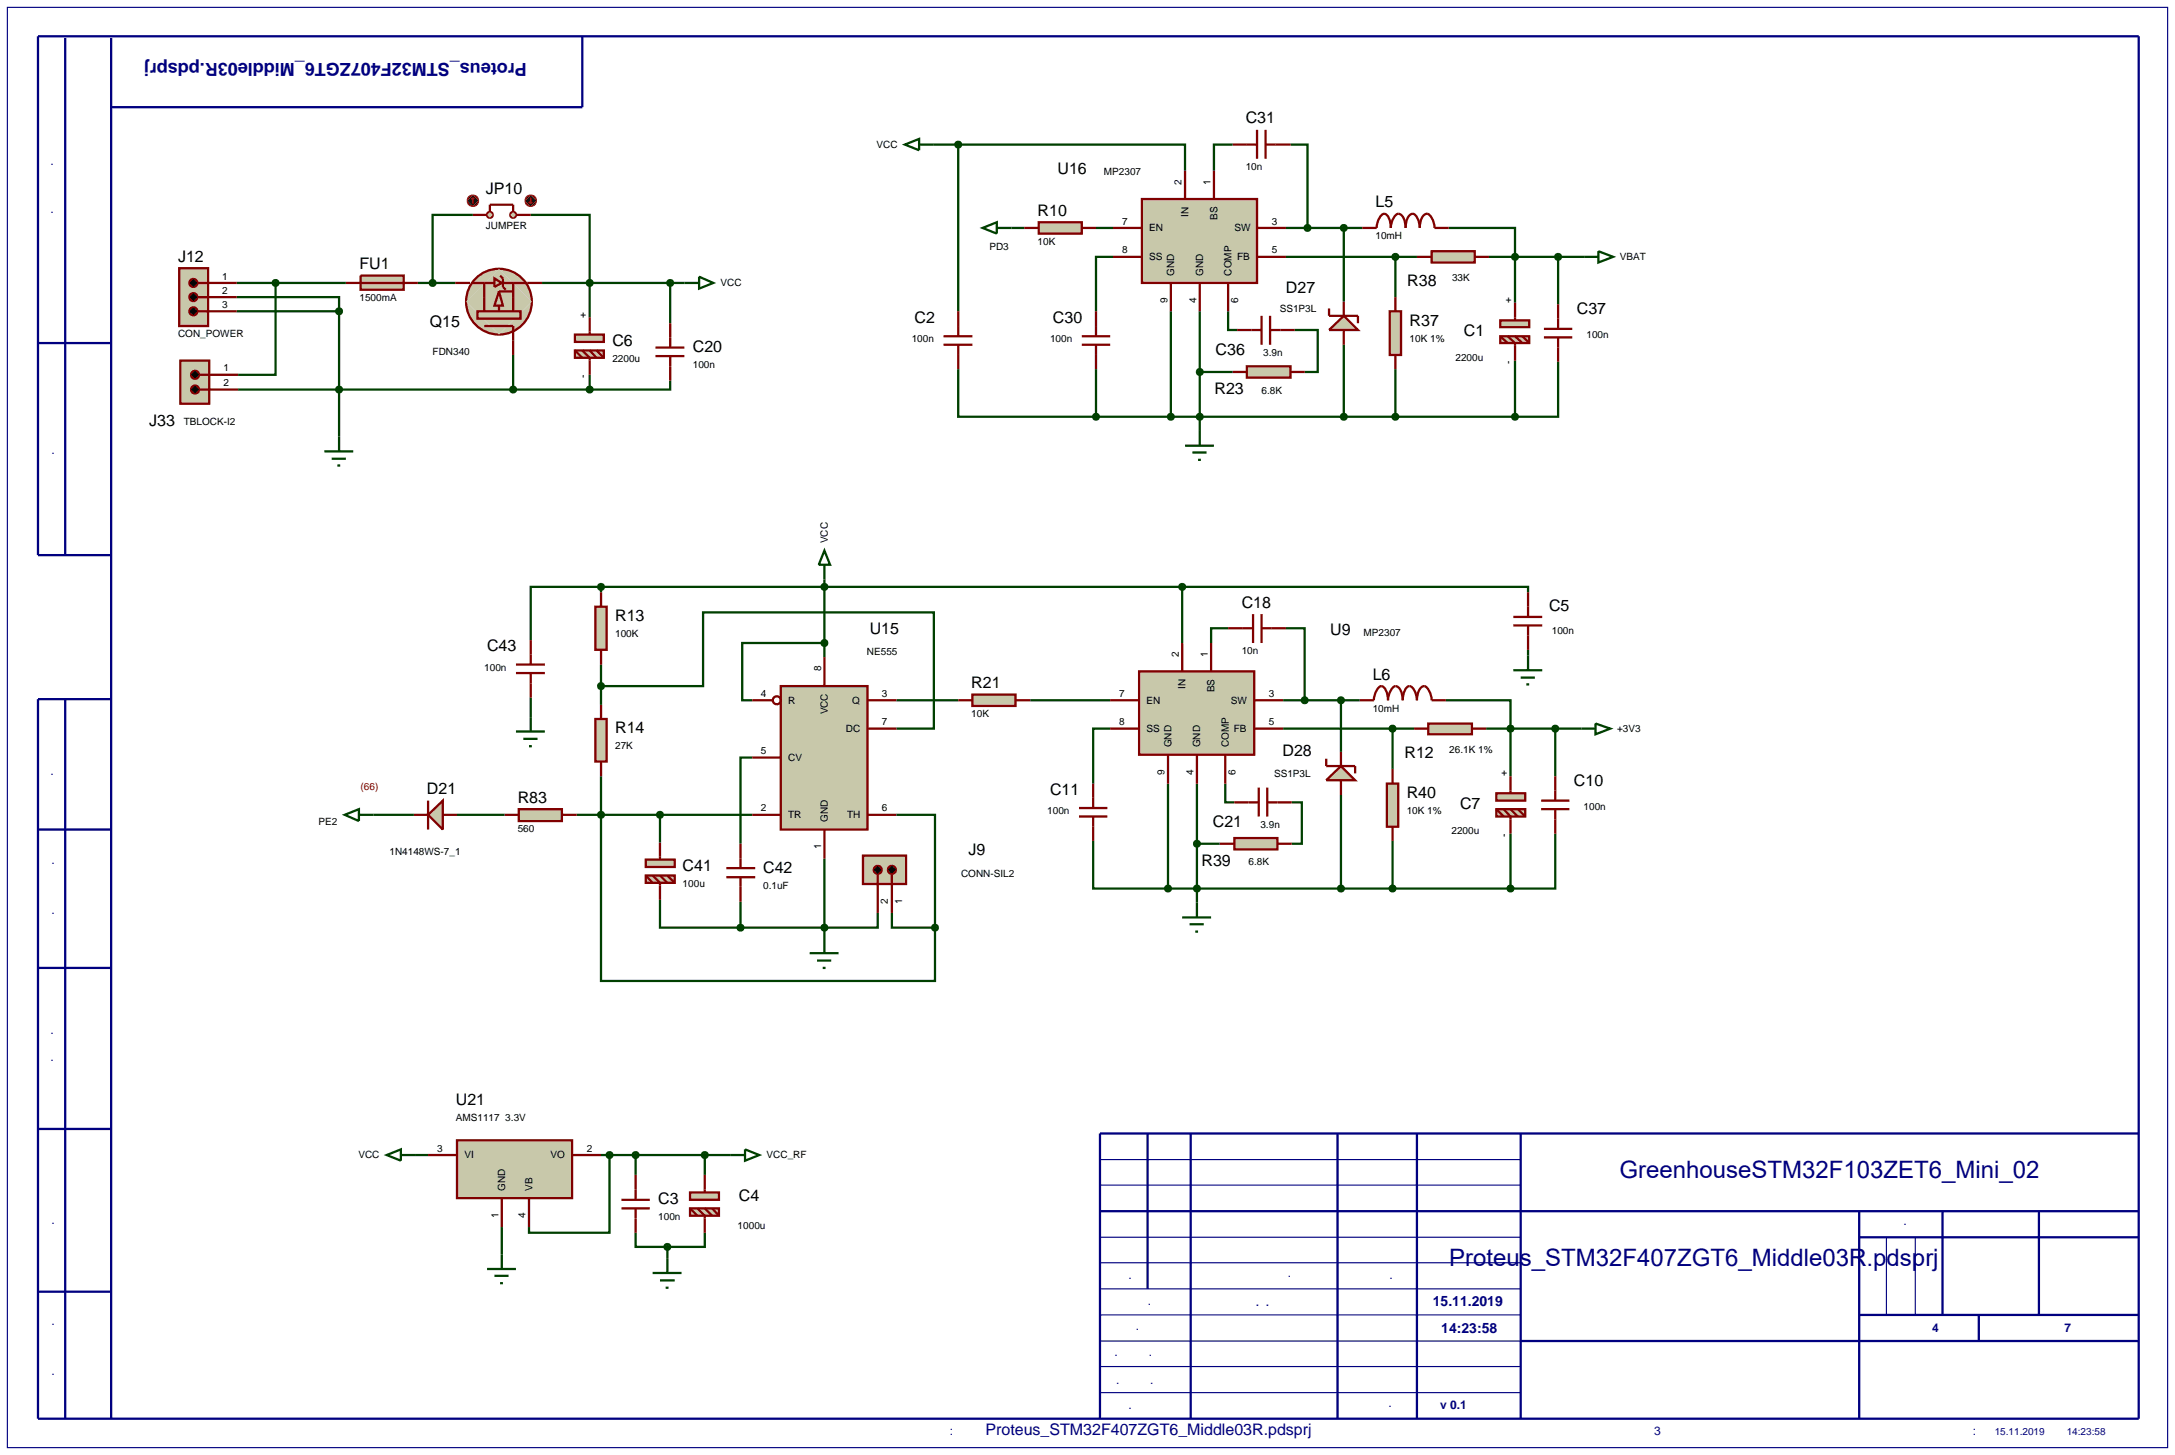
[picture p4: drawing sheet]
<svg xmlns="http://www.w3.org/2000/svg" width="384mm" height="257mm" viewBox="0 0 384 257" stroke-linecap="round" stroke-linejoin="round" font-family="sans-serif">
<path d="M1.3 1.3h381v254h-381zM194 218.2h74.2M194 209h74.2M194 204.5h74.2M332.7 218.2v13.7M337.8 218.2v13.7M194 222.7h74.2M194 231.9h74.2M194 236.5h74.2M194 227.3h74.2M194 241h74.2M194 245.6h74.2" fill="none" stroke="#000080" stroke-width=".2"/>
<g fill="none" stroke="#000080" stroke-width=".4">
<path d="M11.5 6.7v91.2M19.6 6.7v243.5M102.7 6.4v12.5h-83.1M6.7 60.5h12.9M19.6 97.9h-12.9v-91.5h370.5v243.8h-370.5v-126.9h12.9M11.5 123.3v126.9M6.7 146.3h12.9M6.7 170.7h12.9M6.7 199.1h12.9M202.4 199.9v27.4M210 199.9v50.3M235.9 199.9v50.3"/>
<path d="M249.9 199.9v50.3M268.2 199.9v50.3M377.2 199.9h-183.2v50.3M194 213.6h183.2M327.9 213.6v36.6M327.9 218.2h49.3M342.6 213.6v18.3M359.6 213.6v18.3M6.7 227.8h12.9M268.2 236.5h109M327.9 231.9h49.3M349 231.9v4.6"/>
</g>
<g fill="none" stroke="#004000" stroke-width=".4">
<path d="M83.4 37.9h-7.1v12M93.6 37.9h10.4v18.1M159.6 25.5l2.5-1v2zM162.1 25.5h6.9M169 25.5h40v4.6M169 25.5v29.4M217.4 25.5h-3.3v4.6M227.6 25.5h3v14.7M41.7 52.4h18.1v2.5M41.7 49.9h19.3M41.7 54.9h18.1M48.6 49.9v16.2h-6.6"/>
<path d="M59.8 54.9v22.1M73.7 49.9h6.6M95.6 49.9h25.1M118.2 49.9v7.1M178.4 40.2h2.3M193.3 40.2h3M196.3 45.3h-3v9.6M206.5 54.9v18.6M211.6 54.9v21.1M216.6 54.9v3.3h1.6M226.8 40.2h13.5M226.8 45.3h23.1"/>
<path d="M228.3 58.2h4.1v7.4h-2.3M237 40.2v13M246.1 45.3v7.1M255.5 40.2h11.7v13.2M262.6 45.3h16.8M274.8 45.3v8.4M42 68.7h62M90.5 62.6v6.1M104 66.1v2.6M118.2 67.1v1.6h-14.2M169 65.1v8.4h24.3M193.3 73.5h73.9"/>
<path d="M193.3 65.1v8.4M211.6 65.6h5.8M237 60.8v12.7M246.1 65.1v8.4M267.2 63.6v9.9M274.8 63.8v9.7h-7.6M106 103.5h-12.4v9.4M106 103.5v1M106 117.2v7.1M106 103.5h102.5M145.4 113.4h-14.5v10.1h1.8M145.4 102.2v13.7"/>
<path d="M208.5 103.5h61v1M208.5 103.5v9.9M216.6 110.8h-3v2.6M226.8 110.8h3.3v12.7M269.5 114.6v1M93.6 123v3.6M106 121h18v-13h40.7v20.5h-6.6M106 136.9v36.1h58.9v-9.4M132.7 133.6h-2.1v15.2M158.1 123.5h10.9M181.7 123.5h14.1M195.8 128.5h-3v9.7"/>
<path d="M206 138.2v18.5M211.1 138.2v21M216.1 138.2v3.3h1.6M226.3 123.5h13.5M226.3 128.5h23.1M236.5 123.5v9.1M245.6 128.5v7.1M255 123.5h11.4v5l.3-.2v.5h-.3v8.1M262.1 128.5h16.8M274.3 128.5v8.4M65.9 143.7h7.1M80.6 143.7h8.4"/>
<path d="M101.7 143.7h31M116.4 158.7v4.9h14.2M116.4 143.7v4.9M130.6 159v4.6M145.4 151.4v14.2M158.1 143.7h6.8v19.9M192.8 148.3v8.4h13.2M206 156.7h60.4M211.1 148.8h4M227.8 141.5h1.8v7.3h-1.8M236.5 140.2v16.5M245.6 148.3v8.4"/>
<path d="M266.4 147v9.7M274.3 147v9.7h-7.9M154.8 161v2.6h-24.2M157.3 161v2.6h7.6M73.2 203.7h2.3M88.5 216.4v4.8M106 203.7h22.9M107.5 203.7v13.7h-14.2v-1M112.1 217.4v2.5h5.6M112.1 203.7v3.5M117.7 219.9v2.1M124.3 217.4v2.5h-6.6"/>
<path d="M124.3 203.7v3.5"/>
</g>
<path d="M201.4 35.1h20.3v14.8h-20.3z" fill="#c8c8aa" stroke="#800000" stroke-width=".4"/>
<g fill="none" stroke="#800000" stroke-width=".4">
<path d="M209 30.1v5M214.1 30.1v5M190.8 59.3h5M193.3 54.9v4.4M196.3 40.2h5.1M196.3 45.3h5.1M206.5 49.9v5M211.6 49.9v5M216.6 49.9v5M221.7 40.2h5.1M221.7 45.3h5.1M190.8 60.8h5"/>
<path d="M193.3 60.8v4.3"/>
</g>
<path d="M173.3 40.2l2.5-1v2zM175.8 40.2h2.6M209 78.6h5.1M210.3 79.8h2.5M211.6 76v2.6M211.3 81.1h.5" fill="none" stroke="#004000" stroke-width=".4"/>
<path d="M183.2 39.2h7.6v2h-7.6z" fill="#c8c8aa" stroke="#800000" stroke-width=".4"/>
<path d="M217.4 25.5h4.3M221.7 22.9v5.1M223.2 22.9v5.1M223.2 25.5h4.4M180.7 40.2h2.5M190.8 40.2h2.5" fill="none" stroke="#800000" stroke-width=".4"/>
<path d="M206.1 73.2l.4-.2-.5 .5zM206.5 73l.3 .1 .2 .4zM207 73.5l-.1 .3-.4 .2zM206 73.5l.5 .5-.4-.2z" fill="#004000" stroke="#004000" stroke-width=".4"/>
<path d="M206 73.5l.5-.5 .5 .5-.5 .5z" fill="#004000"/>
<path d="M219.9 64.6h7.7v2h-7.7z" fill="#c8c8aa" stroke="#800000" stroke-width=".4"/>
<path d="M217.4 65.6h2.5M227.6 65.6h2.5" fill="none" stroke="#800000" stroke-width=".4"/>
<path d="M245.1 54.9h2v7.7h-2z" fill="#c8c8aa" stroke="#800000" stroke-width=".4"/>
<path d="M246.1 52.4v2.5M246.1 62.6v2.5" fill="none" stroke="#800000" stroke-width=".4"/>
<path d="M252.5 44.3h7.6v2h-7.6z" fill="#c8c8aa" stroke="#800000" stroke-width=".4"/>
<path d="M218.2 58.2h4.3M222.5 55.7v5.1M224 55.7v5.1M224 58.2h4.3M249.9 45.3h2.6M260.1 45.3h2.5" fill="none" stroke="#800000" stroke-width=".4"/>
<path d="M211.3 65.2l.3-.1-.5 .5zM211.6 65.1l.4 .2 .1 .3zM211.6 66.1l.5-.5-.2 .4zM211.1 65.6l.5 .5-.4-.2z" fill="#004000" stroke="#004000" stroke-width=".4"/>
<path d="M211.6 65.1l.5 .5-.5 .5-.5-.5z" fill="#004000"/>
<path d="M245.8 44.9l.3-.1-.5 .5zM246.1 44.8l.3 .1 .2 .4zM246.6 45.3l-.1 .3-.4 .2zM245.6 45.3l.5 .5-.4-.2z" fill="#004000" stroke="#004000" stroke-width=".4"/>
<path d="M245.6 45.3l.5-.5 .5 .5-.5 .5z" fill="#004000"/>
<path d="M211.2 73.2l.4-.2-.5 .5zM211.6 73l.4 .2 .1 .3zM212.1 73.5l-.1 .3-.4 .2zM211.1 73.5l.5 .5-.4-.2z" fill="#004000" stroke="#004000" stroke-width=".4"/>
<path d="M211.6 73l.5 .5-.5 .5-.5-.5z" fill="#004000"/>
<path d="M240.3 40.2h2.5a2.6 2.6 0 0 1 1.3-2.5 1.43 1.43 0 0 1 1 1.3l.2 1.2a2.6 2.6 0 0 1 1.3-2.5 1.44 1.44 0 0 1 1.1 1.3l.2 1.2a2.98 2.98 0 0 1 .9-2.4 .85 .85 0 0 1 1.2 .7l.3 1.1 .1 .6a2.98 2.98 0 0 1 .9-2.4 .91 .91 0 0 1 1.2 .7l.4 1.1 .1 .6h2.5M272.3 59.5h5M272.3 58h5M274.8 53.7v4.3M274.8 59.5v4.3" fill="none" stroke="#800000" stroke-width=".4"/>
<path d="M279.4 45.3h2.5M281.9 44.3l2.6 1-2.6 1z" fill="none" stroke="#004000" stroke-width=".4"/>
<path d="M245.8 73.1l.3-.1-.5 .5zM246.1 73l.3 .1 .2 .4zM246.6 73.5l-.1 .3-.4 .2zM245.6 73.5l.5 .5-.4-.2z" fill="#004000" stroke="#004000" stroke-width=".4"/>
<path d="M246.1 73l.5 .5-.5 .5-.5-.5z" fill="#004000"/>
<path d="M266.9 44.9l.3-.1-.5 .5zM267.2 44.8l.3 .1 .2 .4zM267.2 45.8l.5-.5-.1 .3zM266.7 45.3l.5 .5-.4-.2z" fill="#004000" stroke="#004000" stroke-width=".4"/>
<path d="M266.7 45.3l.5-.5 .5 .5-.5 .5z" fill="#004000"/>
<path d="M230.3 39.8l.3-.1-.5 .5zM230.6 39.7l.3 .1 .2 .4zM230.6 40.7l.5-.5-.2 .4zM230.1 40.2l.5 .5-.3-.1z" fill="#004000" stroke="#004000" stroke-width=".4"/>
<path d="M230.6 39.7l.5 .5-.5 .5-.5-.5z" fill="#004000"/>
<path d="M274.4 45l.4-.2-.5 .5zM274.8 44.8l.3 .1 .2 .4zM275.3 45.3l-.1 .3-.4 .2zM274.3 45.3l.5 .5-.4-.2z" fill="#004000" stroke="#004000" stroke-width=".4"/>
<path d="M274.3 45.3l.5-.5 .5 .5-.5 .5z" fill="#004000"/>
<path d="M166.4 59.3h5.1M169 54.9v4.4M166.4 60.8h5.1M169 60.8v4.3" fill="none" stroke="#800000" stroke-width=".4"/>
<path d="M168.7 25.1l.3-.1-.5 .5zM169 25l.3 .1 .2 .4zM169.5 25.5l-.2 .4-.3 .1zM168.5 25.5l.5 .5-.4-.2z" fill="#004000" stroke="#004000" stroke-width=".4"/>
<path d="M169 25l.5 .5-.5 .5-.5-.5z" fill="#004000"/>
<path d="M192.9 73.2l.4-.2-.5 .5zM193.3 73l.4 .2 .1 .3zM193.8 73.5l-.1 .3-.4 .2zM192.8 73.5l.5 .5-.4-.2z" fill="#004000" stroke="#004000" stroke-width=".4"/>
<path d="M192.8 73.5l.5-.5 .5 .5-.5 .5z" fill="#004000"/>
<path d="M31.6 47.3h5.1v10.2h-5.1z" fill="#c8c8aa" stroke="#800000" stroke-width=".4"/>
<path d="M34.9 49.9h6.8M34.9 52.4h6.8M34.9 54.9h6.8" fill="none" stroke="#800000" stroke-width=".4"/>
<g fill="#000" stroke="#800000" stroke-width=".4">
<path d="M33.6 49.4l.5-.2-.7 .7zM34.1 49.2a.68 .68 0 0 1 .7 .7zM34.1 50.6l.7-.7a.68 .68 0 0 1-.7 .7zM33.4 49.9l.7 .7a.68 .68 0 0 1-.7-.7z"/>
<path d="M33.6 51.9l.5-.2-.7 .7zM34.1 51.7a.68 .68 0 0 1 .7 .7zM34.8 52.4a.68 .68 0 0 1-.7 .7zM33.4 52.4l.7 .7a.68 .68 0 0 1-.7-.7z"/>
<path d="M33.6 54.4l.5-.2-.7 .7zM34.1 54.2a.68 .68 0 0 1 .7 .7zM34.1 55.6l.7-.7a.68 .68 0 0 1-.7 .7zM33.4 54.9l.7 .7a.68 .68 0 0 1-.7-.7z"/>
</g>
<path d="M34.1 49.2l.7 .7-.7 .7-.7-.7zM33.4 52.4l.7-.7 .7 .7-.7 .7zM34.1 54.2l.7 .7-.7 .7-.7-.7z" fill="#000"/>
<path d="M120.7 49.9h2.6M123.3 48.8l2.5 1.1-2.5 1zM57.2 79.6h5.1M59.8 77v2.6M58.5 80.9h2.5M59.5 82.1h.5" fill="none" stroke="#004000" stroke-width=".4"/>
<g fill="#c8c8aa" stroke="#800000" stroke-width=".4">
<path d="M101.4 59h5.1v1.3h-5.1z"/>
<path d="M101.4 61.8h5.1v1.3h-5.1z"/>
</g>
<path d="M104 56v3M101.4 61.8l1.3 1.3M102.7 61.8l1.3 1.3v3M104 61.8l1.2 1.3M105.2 61.8l1.3 1.3" fill="none" stroke="#800000" stroke-width=".4"/>
<path d="M59.4 68.4l.4-.2-.5 .5zM59.8 68.2l.3 .1 .2 .4zM59.8 69.2l.5-.5-.2 .4zM59.3 68.7l.5 .5-.3-.1z" fill="#004000" stroke="#004000" stroke-width=".4"/>
<path d="M59.3 68.7l.5-.5 .5 .5-.5 .5z" fill="#004000"/>
<path d="M118.2 57v4.3M115.6 62.8h5.1M115.6 61.3h5.1M118.2 62.8v4.3" fill="none" stroke="#800000" stroke-width=".4"/>
<path d="M103.6 68.4l.4-.2-.5 .5zM104 68.2l.3 .1 .2 .4zM104 69.2l.5-.5-.2 .4zM103.5 68.7l.5 .5-.3-.1z" fill="#004000" stroke="#004000" stroke-width=".4"/>
<path d="M103.5 68.7l.5-.5 .5 .5-.5 .5z" fill="#004000"/>
<path d="M63.6 48.6h7.6v2.5h-7.6z" fill="#c8c8aa" stroke="#800000" stroke-width=".4"/>
<path d="M61 49.9h12.7" fill="none" stroke="#800000" stroke-width=".4"/>
<path d="M117.9 49.5l.3-.1-.5 .5zM118.2 49.4l.3 .1 .2 .4zM118.7 49.9l-.2 .4-.3 .1zM117.7 49.9l.5 .5-.4-.2z" fill="#004000" stroke="#004000" stroke-width=".4"/>
<path d="M118.2 49.4l.5 .5-.5 .5-.5-.5z" fill="#004000"/>
<g fill="#c8c8aa" stroke="#800000" stroke-width=".4">
<path d="M88 51.4l.7 2.5h-1.5z"/>
<path d="M84.2 54.9h7.6v1.3h-7.6z"/>
<path d="M83.9 49.1a5.8 5.8 0 0 1 4.1-1.7l-5.8 5.8a5.8 5.8 0 0 1 1.7-4.1zM88 47.4a5.8 5.8 0 0 1 5.8 5.8zM93.8 53.2a5.8 5.8 0 0 1-5.8 5.8zM82.2 53.2l5.8 5.8a5.8 5.8 0 0 1-5.8-5.8z"/>
</g>
<path d="M82.2 53.2l5.8-5.8 5.8 5.8-5.8 5.8z" fill="#c8c8aa"/>
<path d="M85.4 57.5h5.1v2.5M85.4 49.9v5M88 53.9v1M88 51.4h2.5M90.5 49.9v5" fill="none" stroke="#800000" stroke-width=".4"/>
<path d="M87.2 49.1l1.3 .8-1.3 .7z" fill="#c8c8aa" stroke="#800000" stroke-width=".4"/>
<path d="M80.3 49.9h2.6M83.1 49.9h4.1M88.2 48.6l.5 .5v1.5l.5 .5M88.7 49.9h6.9M90.5 60v2.6" fill="none" stroke="#800000" stroke-width=".4"/>
<path d="M103.7 49.5l.3-.1-.5 .5zM104 49.4l.3 .1 .2 .4zM104.5 49.9l-.2 .4-.3 .1zM103.5 49.9l.5 .5-.4-.2z" fill="#004000" stroke="#004000" stroke-width=".4"/>
<path d="M104 49.4l.5 .5-.5 .5-.5-.5z" fill="#004000"/>
<path d="M90.1 68.4l.4-.2-.5 .5zM90.5 68.2l.3 .1 .2 .4zM90.5 69.2l.5-.5-.2 .4zM90 68.7l.5 .5-.3-.1z" fill="#004000" stroke="#004000" stroke-width=".4"/>
<path d="M90 68.7l.5-.5 .5 .5-.5 .5z" fill="#004000"/>
<path d="M234.4 58.2l2.6-2.5 2.5 2.5z" fill="#c8c8aa" stroke="#800000" stroke-width=".4"/>
<path d="M234.4 54.4v1.3h5.1v1.3M237 53.2v2.5M237 58.2v2.6" fill="none" stroke="#800000" stroke-width=".4"/>
<path d="M236.7 39.8l.3-.1-.5 .5zM237 39.7l.4 .2 .1 .3zM237 40.7l.5-.5-.2 .4zM236.5 40.2l.5 .5-.4-.2z" fill="#004000" stroke="#004000" stroke-width=".4"/>
<path d="M237 39.7l.5 .5-.5 .5-.5-.5z" fill="#004000"/>
<path d="M236.6 73.2l.4-.2-.5 .5zM237 73l.4 .2 .1 .3zM237.5 73.5l-.1 .3-.4 .2zM236.5 73.5l.5 .5-.4-.2z" fill="#004000" stroke="#004000" stroke-width=".4"/>
<path d="M236.5 73.5l.5-.5 .5 .5-.5 .5z" fill="#004000"/>
<g fill="#c8c8aa" stroke="#800000" stroke-width=".4">
<path d="M264.6 56.5h5.1v1.2h-5.1z"/>
<path d="M264.6 59.3h5.1v1.2h-5.1z"/>
</g>
<path d="M264.6 59.3l1.3 1.2M265.9 59.3l1.3 1.2v3.1M267.2 53.4v3.1M267.2 59.3l1.3 1.2M268.5 59.3l1.2 1.2" fill="none" stroke="#800000" stroke-width=".4"/>
<path d="M266.8 73.2l.4-.2-.5 .5zM267.2 73l.3 .1 .2 .4zM267.2 74l.5-.5-.1 .3zM266.7 73.5l.5 .5-.4-.2z" fill="#004000" stroke="#004000" stroke-width=".4"/>
<path d="M267.2 73l.5 .5-.5 .5-.5-.5z" fill="#004000"/>
<path d="M86.4 37.4v-1.3h4.1v1.3" fill="none" stroke="#800000" stroke-width=".4"/>
<g fill="#c8c8aa" stroke="#800000" stroke-width=".4">
<path d="M86.1 37.5l.3-.1-.5 .5zM86.4 37.4l.3 .1 .2 .4zM86.4 38.4l.5-.5-.2 .4zM85.9 37.9l.5 .5-.4-.2z"/>
<path d="M90.1 37.6l.4-.2-.5 .5zM90.5 37.4l.3 .1 .2 .4zM90.5 38.4l.5-.5-.2 .4zM90 37.9l.5 .5-.4-.2z"/>
</g>
<g fill="#c8c8aa">
<path d="M85.9 37.9l.5-.5 .5 .5-.5 .5z"/>
<path d="M90 37.9l.5-.5 .5 .5-.5 .5z"/>
</g>
<path d="M83.4 37.9h2.5M91 37.9h2.6" fill="none" stroke="#800000" stroke-width=".4"/>
<path d="M82.7 34.7l.7-.3-1 1zM83.4 34.4a.94 .94 0 0 1 1 1zM83.4 36.4l1-1a.94 .94 0 0 1-1 1zM82.4 35.4l1 1a.94 .94 0 0 1-1-1z" fill="#400000" stroke="#f00" stroke-width=".2"/>
<path d="M82.4 35.4l1-1 1 1-1 1z" fill="#400000"/>
<path d="M83.4 34.9l-.3 .2M83.4 34.9l.2 .2M83.4 34.9v1" fill="none" stroke="#f00" stroke-width=".2"/>
<path d="M92.9 34.7l.7-.3-1 1zM93.6 34.4a.94 .94 0 0 1 1 1zM94.6 35.4a.94 .94 0 0 1-1 1zM92.6 35.4l1 1a.94 .94 0 0 1-1-1z" fill="#400000" stroke="#f00" stroke-width=".2"/>
<path d="M92.6 35.4l1-1 1 1-1 1z" fill="#400000"/>
<path d="M93.3 35.6l.3 .3M93.6 34.9v1M93.8 35.6l-.2 .3" fill="none" stroke="#f00" stroke-width=".2"/>
<path d="M76 49.5l.3-.1-.5 .5zM76.3 49.4l.3 .1 .2 .4zM76.3 50.4l.5-.5-.2 .4zM75.8 49.9l.5 .5-.4-.2z" fill="#004000" stroke="#004000" stroke-width=".4"/>
<path d="M76.3 49.4l.5 .5-.5 .5-.5-.5z" fill="#004000"/>
<path d="M200.9 118.4h20.3v14.7h-20.3z" fill="#c8c8aa" stroke="#800000" stroke-width=".4"/>
<g fill="none" stroke="#800000" stroke-width=".4">
<path d="M208.5 113.4v5M213.6 113.4v5M192.8 138.2v4.3M195.8 123.5h5.1M195.8 128.5h5.1M206 133.1v5.1M211.1 133.1v5.1M216.1 133.1v5.1M221.2 123.5h5.1M221.2 128.5h5.1M190.3 144h5M190.3 142.5h5"/>
<path d="M192.8 144v4.3"/>
</g>
<path d="M211.1 159.2v2.6M208.5 161.8h5.1M209.8 163h2.5M210.8 164.3h.5" fill="none" stroke="#004000" stroke-width=".4"/>
<path d="M171.5 122.5h7.6v2h-7.6z" fill="#c8c8aa" stroke="#800000" stroke-width=".4"/>
<path d="M216.6 110.8h4.4M221 108.3v5.1M222.5 108.3v5.1M222.5 110.8h4.3M169 123.5h2.5M179.1 123.5h2.6" fill="none" stroke="#800000" stroke-width=".4"/>
<path d="M205.7 156.3l.3-.1-.5 .5zM206 156.2l.4 .2 .1 .3zM206 157.2l.5-.5-.1 .3zM205.5 156.7l.5 .5-.3-.1z" fill="#004000" stroke="#004000" stroke-width=".4"/>
<path d="M206 156.2l.5 .5-.5 .5-.5-.5z" fill="#004000"/>
<path d="M217.7 147.8h7.6v2h-7.6z" fill="#c8c8aa" stroke="#800000" stroke-width=".4"/>
<path d="M215.1 148.8h2.6M225.3 148.8h2.5" fill="none" stroke="#800000" stroke-width=".4"/>
<path d="M244.6 138.2h2v7.6h-2z" fill="#c8c8aa" stroke="#800000" stroke-width=".4"/>
<path d="M245.6 135.6v2.6M245.6 145.8v2.5" fill="none" stroke="#800000" stroke-width=".4"/>
<path d="M251.9 127.6h7.7v1.9h-7.7z" fill="#c8c8aa" stroke="#800000" stroke-width=".4"/>
<path d="M222 138.9v5.1M223.5 138.9v5.1M249.4 128.5h2.5M259.6 128.5h2.5M217.7 141.5h4.3M223.5 141.5h4.3" fill="none" stroke="#800000" stroke-width=".4"/>
<path d="M210.7 148.5l.4-.2-.5 .5zM211.1 148.3l.3 .1 .2 .4zM211.6 148.8l-.1 .3-.4 .2zM210.6 148.8l.5 .5-.4-.2z" fill="#004000" stroke="#004000" stroke-width=".4"/>
<path d="M210.6 148.8l.5-.5 .5 .5-.5 .5z" fill="#004000"/>
<path d="M245.2 128.2l.4-.2-.5 .5zM245.6 128l.4 .2 .1 .3zM246.1 128.5l-.1 .3-.4 .2zM245.1 128.5l.5 .5-.3-.1z" fill="#004000" stroke="#004000" stroke-width=".4"/>
<path d="M245.1 128.5l.5-.5 .5 .5-.5 .5z" fill="#004000"/>
<path d="M210.7 156.4l.4-.2-.5 .5zM211.1 156.2l.3 .1 .2 .4zM211.6 156.7l-.2 .4-.3 .1zM210.6 156.7l.5 .5-.3-.1z" fill="#004000" stroke="#004000" stroke-width=".4"/>
<path d="M210.6 156.7l.5-.5 .5 .5-.5 .5z" fill="#004000"/>
<path d="M239.8 123.5h2.5a2.73 2.73 0 0 1 1.3-2.5 1.49 1.49 0 0 1 1 1.3l.2 1.2a2.73 2.73 0 0 1 1.3-2.5 1.5 1.5 0 0 1 1.1 1.3l.2 1.2a3.3 3.3 0 0 1 .9-2.4 .9 .9 0 0 1 1.2 .7l.3 1.1 .1 .6a3.1 3.1 0 0 1 .9-2.4 .9 .9 0 0 1 1.2 .7l.4 1.1 .1 .6h2.5M274.3 136.9v4.3M271.8 142.7h5M271.8 141.2h5M274.3 142.7v4.3" fill="none" stroke="#800000" stroke-width=".4"/>
<path d="M278.9 128.5h2.5M281.4 127.6l2.6 .9-2.6 1z" fill="none" stroke="#004000" stroke-width=".4"/>
<path d="M245.2 156.4l.4-.2-.5 .5zM245.6 156.2l.4 .2 .1 .3zM246.1 156.7l-.1 .3-.4 .2zM245.1 156.7l.5 .5-.4-.2z" fill="#004000" stroke="#004000" stroke-width=".4"/>
<path d="M245.1 156.7l.5-.5 .5 .5-.5 .5z" fill="#004000"/>
<path d="M266 128.2l.4-.2-.5 .5zM266.4 128l.4 .2 .1 .3zM266.9 128.5l-.1 .3-.4 .2zM265.9 128.5l.5 .5-.3-.1z" fill="#004000" stroke="#004000" stroke-width=".4"/>
<path d="M265.9 128.5l.5-.5 .5 .5-.5 .5z" fill="#004000"/>
<path d="M229.8 123.1l.3-.1-.5 .5zM230.1 123l.4 .2 .1 .3zM230.1 124l.5-.5-.1 .3zM229.6 123.5l.5 .5-.3-.1z" fill="#004000" stroke="#004000" stroke-width=".4"/>
<path d="M230.1 123l.5 .5-.5 .5-.5-.5z" fill="#004000"/>
<path d="M273.9 128.2l.4-.2-.5 .5zM274.3 128l.4 .2 .1 .3zM274.3 129l.5-.5-.2 .4zM273.8 128.5l.5 .5-.3-.1z" fill="#004000" stroke="#004000" stroke-width=".4"/>
<path d="M273.8 128.5l.5-.5 .5 .5-.5 .5z" fill="#004000"/>
<path d="M91 118.7h5.1M91 117.2h5.1M93.6 112.9v4.3M93.6 118.7v4.3" fill="none" stroke="#800000" stroke-width=".4"/>
<path d="M137.7 121h15.3v25.3h-15.3z" fill="#c8c8aa" stroke="#800000" stroke-width=".4"/>
<g fill="none" stroke="#800000" stroke-width=".4">
<path d="M145.4 115.9v5.1M132.7 123.5h3.5M132.7 133.6h5M153 123.5h5.1M153 128.5h5.1M132.7 143.7h5M145.4 146.3v5.1M153 143.7h5.1"/>
<circle cx="137" cy="123.5" r=".7"/>
</g>
<path d="M105 107h2v7.6h-2z" fill="#c8c8aa" stroke="#800000" stroke-width=".4"/>
<path d="M106 104.5v2.5M106 114.6v2.6" fill="none" stroke="#800000" stroke-width=".4"/>
<path d="M105 126.8h2v7.5h-2z" fill="#c8c8aa" stroke="#800000" stroke-width=".4"/>
<path d="M106 124.3v2.5M106 134.3v2.6" fill="none" stroke="#800000" stroke-width=".4"/>
<path d="M105.7 120.6l.3-.1-.5 .5zM106 120.5l.3 .1 .2 .4zM106 121.5l.5-.5-.2 .4zM105.5 121l.5 .5-.3-.1z" fill="#004000" stroke="#004000" stroke-width=".4"/>
<path d="M106 120.5l.5 .5-.5 .5-.5-.5z" fill="#004000"/>
<path d="M145.4 97.1l1 2.5h-2zM145.4 99.6v2.6" fill="none" stroke="#004000" stroke-width=".4"/>
<path d="M145.1 113l.3-.1-.5 .5zM145.4 112.9l.4 .2 .1 .3zM145.4 113.9l.5-.5-.2 .4zM144.9 113.4l.5 .5-.3-.1z" fill="#004000" stroke="#004000" stroke-width=".4"/>
<path d="M145.4 112.9l.5 .5-.5 .5-.5-.5z" fill="#004000"/>
<path d="M142.8 168.1h5.1M144.1 169.4h2.5M145.1 170.7h.5M145.4 165.6v2.5" fill="none" stroke="#004000" stroke-width=".4"/>
<path d="M145.1 103.1l.3-.1-.5 .5zM145.4 103l.3 .1 .2 .4zM145.4 104l.5-.5-.2 .4zM144.9 103.5l.5 .5-.3-.1z" fill="#004000" stroke="#004000" stroke-width=".4"/>
<path d="M145.4 103l.5 .5-.5 .5-.5-.5z" fill="#004000"/>
<path d="M105.7 143.3l.3-.1-.5 .5zM106 143.2l.3 .1 .2 .4zM106 144.2l.5-.5-.2 .4zM105.5 143.7l.5 .5-.4-.2z" fill="#004000" stroke="#004000" stroke-width=".4"/>
<path d="M106 143.2l.5 .5-.5 .5-.5-.5z" fill="#004000"/>
<path d="M91.5 142.7h7.6v2.1h-7.6z" fill="#c8c8aa" stroke="#800000" stroke-width=".4"/>
<path d="M89 143.7h2.5M99.1 143.7h2.6" fill="none" stroke="#800000" stroke-width=".4"/>
<path d="M75.5 143.7l2.6-2.5v5.1z" fill="#c8c8aa" stroke="#800000" stroke-width=".4"/>
<path d="M73 143.7h2.5M75.5 141.2v5.1M78.1 143.7h2.5M128.1 154.7h5.1M128.1 153.1h5.1M130.6 148.8v4.3M130.6 154.7v4.3" fill="none" stroke="#800000" stroke-width=".4"/>
<path d="M145 163.3l.4-.2-.5 .5zM145.4 163.1l.3 .1 .2 .4zM145.4 164.1l.5-.5-.2 .4zM144.9 163.6l.5 .5-.3-.1z" fill="#004000" stroke="#004000" stroke-width=".4"/>
<path d="M144.9 163.6l.5-.5 .5 .5-.5 .5z" fill="#004000"/>
<path d="M130.2 163.3l.4-.2-.5 .5zM130.6 163.1l.3 .1 .2 .4zM131.1 163.6l-.1 .3-.4 .2zM130.1 163.6l.5 .5-.3-.1z" fill="#004000" stroke="#004000" stroke-width=".4"/>
<path d="M130.1 163.6l.5-.5 .5 .5-.5 .5z" fill="#004000"/>
<g fill="#c8c8aa" stroke="#800000" stroke-width=".4">
<path d="M113.9 151.6h5.1v1.3h-5.1z"/>
<path d="M113.9 154.4h5.1v1.3h-5.1z"/>
</g>
<path d="M113.9 154.4l1.2 1.3M115.1 154.4l1.3 1.3v3M116.4 148.6v3M116.4 154.4l1.3 1.3M117.7 154.4l1.3 1.3" fill="none" stroke="#800000" stroke-width=".4"/>
<path d="M116.1 143.3l.3-.1-.5 .5zM116.4 143.2l.4 .2 .1 .3zM116.9 143.7l-.2 .4-.3 .1zM115.9 143.7l.5 .5-.3-.1z" fill="#004000" stroke="#004000" stroke-width=".4"/>
<path d="M115.9 143.7l.5-.5 .5 .5-.5 .5z" fill="#004000"/>
<path d="M60.8 143.7l2.5-1v2.1zM63.3 143.7h2.6" fill="none" stroke="#004000" stroke-width=".4"/>
<path d="M105.7 103.1l.3-.1-.5 .5zM106 103l.3 .1 .2 .4zM106 104l.5-.5-.2 .4zM105.5 103.5l.5 .5-.4-.2z" fill="#004000" stroke="#004000" stroke-width=".4"/>
<path d="M106 103l.5 .5-.5 .5-.5-.5z" fill="#004000"/>
<path d="M91 129h5.1M92.3 130.3h2.5M93.3 131.6h.5M93.6 126.6v2.4" fill="none" stroke="#004000" stroke-width=".4"/>
<path d="M152.2 150.9h7.6v5h-7.6z" fill="#c8c8aa" stroke="#800000" stroke-width=".4"/>
<path d="M154.8 154.2v6.8M157.3 154.2v6.8" fill="none" stroke="#800000" stroke-width=".4"/>
<g fill="#000" stroke="#800000" stroke-width=".4">
<path d="M154.3 152.9l.5-.2-.7 .7zM154.8 152.7a.68 .68 0 0 1 .7 .7zM155.5 153.4a.68 .68 0 0 1-.7 .7zM154.1 153.4l.7 .7a.68 .68 0 0 1-.7-.7z"/>
<path d="M156.8 152.9l.5-.2-.7 .7zM157.3 152.7a.68 .68 0 0 1 .7 .7zM158 153.4a.68 .68 0 0 1-.7 .7zM156.6 153.4l.7 .7a.68 .68 0 0 1-.7-.7z"/>
</g>
<path d="M154.8 152.7l.7 .7-.7 .7-.7-.7zM157.3 152.7l.7 .7-.7 .7-.7-.7z" fill="#000"/>
<path d="M233.9 137.6l2.6-2.5 2.5 2.5z" fill="#c8c8aa" stroke="#800000" stroke-width=".4"/>
<path d="M233.9 133.8v1.3h5.1v1.3M236.5 132.6v2.5M236.5 137.6v2.6" fill="none" stroke="#800000" stroke-width=".4"/>
<path d="M236.1 156.4l.4-.2-.5 .5zM236.5 156.2l.3 .1 .2 .4zM236.5 157.2l.5-.5-.2 .4zM236 156.7l.5 .5-.3-.1z" fill="#004000" stroke="#004000" stroke-width=".4"/>
<path d="M236 156.7l.5-.5 .5 .5-.5 .5z" fill="#004000"/>
<path d="M236.2 123.1l.3-.1-.5 .5zM236.5 123l.4 .2 .1 .3zM236.5 124l.5-.5-.2 .4zM236 123.5l.5 .5-.3-.1z" fill="#004000" stroke="#004000" stroke-width=".4"/>
<path d="M236.5 123l.5 .5-.5 .5-.5-.5z" fill="#004000"/>
<path d="M266.9 110.3h5.1M266.9 108.8h5.1M269.5 104.5v4.3M269.5 110.3v4.3" fill="none" stroke="#800000" stroke-width=".4"/>
<path d="M266.9 118.2h5.1M268.2 119.5h2.5M269.5 115.6v2.6M269.2 120.7h.5" fill="none" stroke="#004000" stroke-width=".4"/>
<path d="M208.2 103.1l.3-.1-.5 .5zM208.5 103l.4 .2 .1 .3zM209 103.5l-.2 .4-.3 .1zM208 103.5l.5 .5-.3-.1z" fill="#004000" stroke="#004000" stroke-width=".4"/>
<path d="M208.5 103l.5 .5-.5 .5-.5-.5z" fill="#004000"/>
<path d="M164.5 163.3l.4-.2-.5 .5zM164.9 163.1l.4 .2 .1 .3zM165.4 163.6l-.1 .3-.4 .2zM164.4 163.6l.5 .5-.3-.1z" fill="#004000" stroke="#004000" stroke-width=".4"/>
<path d="M164.4 163.6l.5-.5 .5 .5-.5 .5z" fill="#004000"/>
<path d="M80.6 201.1h20.3v10.2h-20.3z" fill="#c8c8aa" stroke="#800000" stroke-width=".4"/>
<path d="M75.5 203.7h5.1M88.5 211.3v5.1M93.3 211.3v5.1M100.9 203.7h5.1M109.6 213.1h5M109.6 211.6h5M112.1 207.2v4.4M112.1 213.1v4.3" fill="none" stroke="#800000" stroke-width=".4"/>
<path d="M68.2 203.7l2.5-1v2zM70.7 203.7h2.5M128.9 203.7h2.5M131.4 202.7l2.5 1-2.5 1zM85.9 223.8h5.1M87.2 225h2.5M88.2 226.3h.5M88.5 221.2v2.6M115.1 224.5h5.1M116.4 225.8h2.6M117.4 227.1h.5M117.7 222v2.5" fill="none" stroke="#004000" stroke-width=".4"/>
<path d="M111.7 203.4l.4-.2-.5 .5zM112.1 203.2l.3 .1 .2 .4zM112.6 203.7l-.1 .3-.4 .2zM111.6 203.7l.5 .5-.3-.1z" fill="#004000" stroke="#004000" stroke-width=".4"/>
<path d="M111.6 203.7l.5-.5 .5 .5-.5 .5z" fill="#004000"/>
<path d="M107.2 203.3l.3-.1-.5 .5zM107.5 203.2l.3 .1 .2 .4zM108 203.7l-.2 .4-.3 .1zM107 203.7l.5 .5-.4-.2z" fill="#004000" stroke="#004000" stroke-width=".4"/>
<path d="M107 203.7l.5-.5 .5 .5-.5 .5z" fill="#004000"/>
<g fill="#c8c8aa" stroke="#800000" stroke-width=".4">
<path d="M121.7 210.3h5.1v1.3h-5.1z"/>
<path d="M121.7 213.1h5.1v1.3h-5.1z"/>
</g>
<path d="M121.7 213.1l1.3 1.3M123 213.1l1.3 1.3v3M124.3 207.2v3.1M124.3 213.1l1.3 1.3M125.6 213.1l1.2 1.3" fill="none" stroke="#800000" stroke-width=".4"/>
<path d="M123.9 203.4l.4-.2-.5 .5zM124.3 203.2l.3 .1 .2 .4zM124.8 203.7l-.1 .3-.4 .2zM123.8 203.7l.5 .5-.4-.2z" fill="#004000" stroke="#004000" stroke-width=".4"/>
<path d="M123.8 203.7l.5-.5 .5 .5-.5 .5z" fill="#004000"/>
<path d="M117.4 219.5l.3-.1-.5 .5zM117.7 219.4l.4 .2 .1 .3zM118.2 219.9l-.2 .4-.3 .1zM117.2 219.9l.5 .5-.3-.1z" fill="#004000" stroke="#004000" stroke-width=".4"/>
<path d="M117.2 219.9l.5-.5 .5 .5-.5 .5z" fill="#004000"/>
<g fill="#c8c8aa" stroke="#800000" stroke-width=".4">
<path d="M263.9 139.9h5.1v1.3h-5.1z"/>
<path d="M263.9 142.7h5.1v1.3h-5.1z"/>
</g>
<path d="M266.4 136.9v3M263.9 142.7l1.3 1.3M265.2 142.7l1.2 1.3v3M266.4 142.7l1.3 1.3M267.7 142.7l1.3 1.3" fill="none" stroke="#800000" stroke-width=".4"/>
<path d="M266 156.4l.4-.2-.5 .5zM266.4 156.2l.4 .2 .1 .3zM266.9 156.7l-.1 .3-.4 .2zM265.9 156.7l.5 .5-.3-.1z" fill="#004000" stroke="#004000" stroke-width=".4"/>
<path d="M265.9 156.7l.5-.5 .5 .5-.5 .5z" fill="#004000"/>
<path d="M31.8 63.6h5.1v7.6h-5.1z" fill="#c8c8aa" stroke="#800000" stroke-width=".4"/>
<path d="M35.1 66.1h6.9M35.1 68.7h6.9" fill="none" stroke="#800000" stroke-width=".4"/>
<g fill="#000" stroke="#800000" stroke-width=".4">
<path d="M33.9 65.6l.5-.2-.7 .7zM34.4 65.4a.68 .68 0 0 1 .7 .7zM35.1 66.1a.68 .68 0 0 1-.7 .7zM33.7 66.1l.7 .7a.68 .68 0 0 1-.7-.7z"/>
<path d="M33.9 68.2l.5-.2-.7 .7zM34.4 68a.68 .68 0 0 1 .7 .7zM35.1 68.7a.68 .68 0 0 1-.7 .7zM33.7 68.7l.7 .7a.68 .68 0 0 1-.7-.7z"/>
</g>
<path d="M34.4 65.4l.7 .7-.7 .7-.7-.7zM34.4 68l.7 .7-.7 .7-.7-.7z" fill="#000"/>
<path d="M59.4 54.6l.4-.2-.5 .5zM59.8 54.4l.4 .2 .1 .3zM59.8 55.4l.5-.5-.2 .4zM59.3 54.9l.5 .5-.3-.1z" fill="#004000" stroke="#004000" stroke-width=".4"/>
<path d="M59.3 54.9l.5-.5 .5 .5-.5 .5z" fill="#004000"/>
<path d="M48.2 49.6l.4-.2-.5 .5zM48.6 49.4l.4 .2 .1 .3zM49.1 49.9l-.1 .3-.4 .2zM48.1 49.9l.5 .5-.3-.1z" fill="#004000" stroke="#004000" stroke-width=".4"/>
<path d="M48.1 49.9l.5-.5 .5 .5-.5 .5z" fill="#004000"/>
<g font-size="4.2" fill="#000080">
<text x="285.6" y="207.8">GreenhouseSTM32F103ZET6_Mini_02</text>
<text x="255.6" y="223.2">Proteus_STM32F407ZGT6_Middle03R.pdsprj</text>
</g>
<text font-size="3.2" fill="#000080" x="92.9" y="11.2" transform="rotate(-180 92.9 11.2)">Proteus_STM32F407ZGT6_Middle03R.pdsprj</text>
<g font-size="2.8">
<text x="219.7" y="21.8">C31</text>
<text x="85.7" y="34.3">JP10</text>
<text x="186.5" y="30.7">U16</text>
<text x="183" y="38.1">R10</text>
<text x="242.6" y="36.6">L5</text>
<text x="31.4" y="46.2">J12</text>
<text x="63.4" y="47.5">FU1</text>
<text x="226.8" y="51.7">D27</text>
<text x="248.2" y="50.5">R38</text>
<text x="75.8" y="57.8">Q15</text>
<text x="161.3" y="57">C2</text>
<text x="185.7" y="57">C30</text>
<text x="248.6" y="57.5">R37</text>
<text x="258.2" y="59.3">C1</text>
<text x="278.1" y="55.5">C37</text>
<text x="108" y="61.1">C6</text>
<text x="122.2" y="62.1">C20</text>
<text x="214.4" y="62.7">C36</text>
<text x="214.2" y="69.6">R23</text>
<text x="26.3" y="75.2">J33</text>
<text x="219" y="107.2">C18</text>
<text x="273.2" y="107.8">C5</text>
<text x="108.5" y="109.6">R13</text>
<text x="153.4" y="111.8">U15</text>
<text x="234.6" y="112">U9</text>
<text x="85.9" y="114.9">C43</text>
<text x="242.1" y="119.9">L6</text>
<text x="171.3" y="121.4">R21</text>
<text x="108.5" y="129.4">R14</text>
<text x="226.2" y="133.4">D28</text>
<text x="247.7" y="133.8">R12</text>
<text x="75.3" y="140.1">D21</text>
<text x="91.3" y="141.6">R83</text>
<text x="185.2" y="140.2">C11</text>
<text x="248.1" y="140.8">R40</text>
<text x="257.5" y="142.8">C7</text>
<text x="277.6" y="138.7">C10</text>
<text x="213.9" y="145.9">C21</text>
<text x="120.4" y="153.7">C41</text>
<text x="134.6" y="154">C42</text>
<text x="170.8" y="150.9">J9</text>
<text x="211.9" y="152.8">R39</text>
<text x="80.4" y="194.9">U21</text>
<text x="116.1" y="212.4">C3</text>
<text x="130.3" y="211.9">C4</text>
</g>
<text font-size="2.8" fill="#000080" x="173.8" y="253.2">Proteus_STM32F407ZGT6_Middle03R.pdsprj</text>
<g font-size="2.5" fill="#000080">
<text x="252.7" y="230.3">15.11.2019</text>
<text x="254.2" y="235">14:23:58</text>
</g>
<g font-size="2.1" fill="#000080">
<text x="9.3" y="42.7" transform="rotate(-90 9.3 42.7)">Перв. примен.</text>
<text x="9.5" y="86.3" transform="rotate(-90 9.5 86.3)">Справ. №</text>
<text x="9.3" y="141.9" transform="rotate(-90 9.3 141.9)">Подп. и дата</text>
<text x="9.5" y="165.2" transform="rotate(-90 9.5 165.2)">Инв. № дубл.</text>
<text x="9.3" y="192.2" transform="rotate(-90 9.3 192.2)">Взам. инв. №</text>
<text x="9.5" y="221.1" transform="rotate(-90 9.5 221.1)">Подп. и дата</text>
<text x="332.2" y="216.1">Лит.</text>
<text x="195.1" y="225.5">Изм.</text>
<text x="218.4" y="225.2">№ докум.</text>
<text x="240" y="225.5">Подп.</text>
<text x="195.3" y="230.1">Разраб.</text>
<text x="195.3" y="234.6">Пров.</text>
<text x="195.3" y="239.2">Т.контр.</text>
<text x="340.8" y="234.9">4</text>
<text x="364.1" y="234.9">7</text>
<text x="195.3" y="244">Н.контр.</text>
<text x="9.5" y="246.5" transform="rotate(-90 9.5 246.5)">Инв. № подл.</text>
<text x="195.6" y="248.4">Утв.</text>
<text x="239" y="248.1">Ревиз.</text>
<text x="254" y="248.4">v 0.1</text>
<text x="154" y="253">Файл проекта:</text>
<text x="282.2" y="253.1">Формат А3</text>
<text x="339.3" y="253.1">Изменен:</text>
</g>
<g font-size="1.8">
<text x="154.6" y="26.1">VCC</text>
<text x="219.7" y="30">10n</text>
<text x="194.7" y="30.8">MP2307</text>
<text x="208.4" y="32.6" transform="rotate(-90 208.4 32.6)">2</text>
<text x="213.5" y="32.6" transform="rotate(-90 213.5 32.6)">1</text>
<text x="85.7" y="40.4">JUMPER</text>
<text x="197.9" y="39.6">7</text>
<text x="202.7" y="40.8">EN</text>
<text x="209.6" y="38.2" transform="rotate(-90 209.6 38.2)">IN</text>
<text x="214.7" y="38.8" transform="rotate(-90 214.7 38.8)">BS</text>
<text x="217.7" y="40.8">SW</text>
<text x="224.3" y="39.6">3</text>
<text x="174.5" y="44.1">PD3</text>
<text x="183" y="43.2">10K</text>
<text x="197.9" y="44.7">8</text>
<text x="202.7" y="45.9">SS</text>
<text x="218.2" y="45.9">FB</text>
<text x="224.3" y="44.7">5</text>
<text x="242.6" y="42.2">10mH</text>
<text x="285.7" y="45.9">VBAT</text>
<text x="39.2" y="49.3">1</text>
<text x="39.2" y="51.8">2</text>
<text x="63.4" y="53.1">1500mA</text>
<text x="127.1" y="50.5">VCC</text>
<text x="205.9" y="53.4" transform="rotate(-90 205.9 53.4)">9</text>
<text x="207.1" y="48.6" transform="rotate(-90 207.1 48.6)">GND</text>
<text x="211" y="53.4" transform="rotate(-90 211 53.4)">4</text>
<text x="212.2" y="48.6" transform="rotate(-90 212.2 48.6)">GND</text>
<text x="217.2" y="48.6" transform="rotate(-90 217.2 48.6)">COMP</text>
<text x="218.4" y="53.4" transform="rotate(-90 218.4 53.4)">6</text>
<text x="256.1" y="49.6">33K</text>
<text x="266.6" y="53.4" transform="rotate(-90 266.6 53.4)">+</text>
<text x="31.4" y="59.5">CON_POWER</text>
<text x="39.2" y="54.3">3</text>
<text x="103.4" y="56" transform="rotate(-90 103.4 56)">+</text>
<text x="225.7" y="55">SS1P3L</text>
<text x="279.8" y="59.6">100n</text>
<text x="39.4" y="65.5">1</text>
<text x="76.3" y="62.6">FDN340</text>
<text x="108" y="63.9">2200u</text>
<text x="122.2" y="64.9">100n</text>
<text x="160.8" y="60.4">100n</text>
<text x="185.2" y="60.4">100n</text>
<text x="222.8" y="62.8">3.9n</text>
<text x="248.6" y="60.4">10K 1%</text>
<text x="256.7" y="63.7">2200u</text>
<text x="266.6" y="64.2" transform="rotate(-90 266.6 64.2)">-</text>
<text x="39.4" y="68.1">2</text>
<text x="103.4" y="66.7" transform="rotate(-90 103.4 66.7)">-</text>
<text x="222.5" y="69.4">6.8K</text>
<text x="32.4" y="75">TBLOCK-I2</text>
<text x="146" y="95.8" transform="rotate(-90 146 95.8)">VCC</text>
<text x="108.5" y="112.4">100K</text>
<text x="240.5" y="112.1">MP2307</text>
<text x="273.7" y="111.9">100n</text>
<text x="85.4" y="118.3">100n</text>
<text x="144.8" y="118.4" transform="rotate(-90 144.8 118.4)">8</text>
<text x="152.9" y="115.6">NE555</text>
<text x="207.9" y="115.9" transform="rotate(-90 207.9 115.9)">2</text>
<text x="213" y="115.9" transform="rotate(-90 213 115.9)">1</text>
<text x="219" y="115.4">10n</text>
<text x="134.2" y="122.9">4</text>
<text x="139" y="124.1">R</text>
<text x="146" y="126" transform="rotate(-90 146 126)">VCC</text>
<text x="150.3" y="124.1">Q</text>
<text x="155.5" y="122.9">3</text>
<text x="197.4" y="122.9">7</text>
<text x="202.2" y="124.1">EN</text>
<text x="209.1" y="121.5" transform="rotate(-90 209.1 121.5)">IN</text>
<text x="214.2" y="122.1" transform="rotate(-90 214.2 122.1)">BS</text>
<text x="217.1" y="124.1">SW</text>
<text x="223.8" y="122.9">3</text>
<text x="242.1" y="125.5">10mH</text>
<text x="149.2" y="129.1">DC</text>
<text x="155.5" y="127.9">7</text>
<text x="171.3" y="126.5">10K</text>
<text x="197.4" y="127.9">8</text>
<text x="202.2" y="129.1">SS</text>
<text x="206.6" y="131.8" transform="rotate(-90 206.6 131.8)">GND</text>
<text x="211.7" y="131.8" transform="rotate(-90 211.7 131.8)">GND</text>
<text x="216.7" y="131.8" transform="rotate(-90 216.7 131.8)">COMP</text>
<text x="217.6" y="129.1">FB</text>
<text x="223.8" y="127.9">5</text>
<text x="285.2" y="129.1">+3V3</text>
<text x="108.5" y="132.1">27K</text>
<text x="134.2" y="133">5</text>
<text x="139" y="134.2">CV</text>
<text x="205.4" y="136.6" transform="rotate(-90 205.4 136.6)">9</text>
<text x="210.5" y="136.6" transform="rotate(-90 210.5 136.6)">4</text>
<text x="217.9" y="136.6" transform="rotate(-90 217.9 136.6)">6</text>
<text x="224.7" y="137">SS1P3L</text>
<text x="255.6" y="132.8">26.1K 1%</text>
<text x="265.8" y="136.9" transform="rotate(-90 265.8 136.9)">+</text>
<text x="134.2" y="143.1">2</text>
<text x="155.5" y="143.1">6</text>
<text x="184.7" y="143.6">100n</text>
<text x="248.1" y="143.6">10K 1%</text>
<text x="279.3" y="142.8">100n</text>
<text x="56.2" y="145.5">PE2</text>
<text x="91.3" y="146.8">560</text>
<text x="139" y="144.3">TR</text>
<text x="144.8" y="149.8" transform="rotate(-90 144.8 149.8)">1</text>
<text x="146" y="145" transform="rotate(-90 146 145)">GND</text>
<text x="149.4" y="144.3">TH</text>
<text x="222.3" y="146">3.9n</text>
<text x="256" y="147.1">2200u</text>
<text x="265.8" y="147.6" transform="rotate(-90 265.8 147.6)">-</text>
<text x="68.7" y="150.8">1N4148WS-7_1</text>
<text x="169.5" y="154.7">CONN-SIL2</text>
<text x="220.2" y="152.6">6.8K</text>
<text x="120.4" y="156.5">100u</text>
<text x="134.6" y="156.8">0.1uF</text>
<text x="156.6" y="159.5" transform="rotate(-90 156.6 159.5)">2</text>
<text x="159.1" y="159.5" transform="rotate(-90 159.1 159.5)">1</text>
<text x="80.4" y="197.7">AMS1117 3.3V</text>
<text x="77.1" y="203.1">3</text>
<text x="103.5" y="203.1">2</text>
<text x="63.2" y="204.3">VCC</text>
<text x="81.9" y="204.3">VI</text>
<text x="89.1" y="210" transform="rotate(-90 89.1 210)">GND</text>
<text x="93.9" y="210" transform="rotate(-90 93.9 210)">VB</text>
<text x="97.1" y="204.3">VO</text>
<text x="135.2" y="204.3">VCC_RF</text>
<text x="87.9" y="214.8" transform="rotate(-90 87.9 214.8)">1</text>
<text x="92.7" y="214.8" transform="rotate(-90 92.7 214.8)">4</text>
<text x="116.1" y="215.2">100n</text>
<text x="130.1" y="216.7">1000u</text>
</g>
<text font-size="1.8" fill="#800000" x="63.6" y="139.4">(66)</text>
<g font-size="1.8" fill="#000080">
<text x="211.3" y="230.4">Мосейчук А.В.</text>
<text x="351.8" y="253.1">15.11.2019</text>
<text x="364.5" y="253.1">14:23:58</text>
</g>
</svg>
